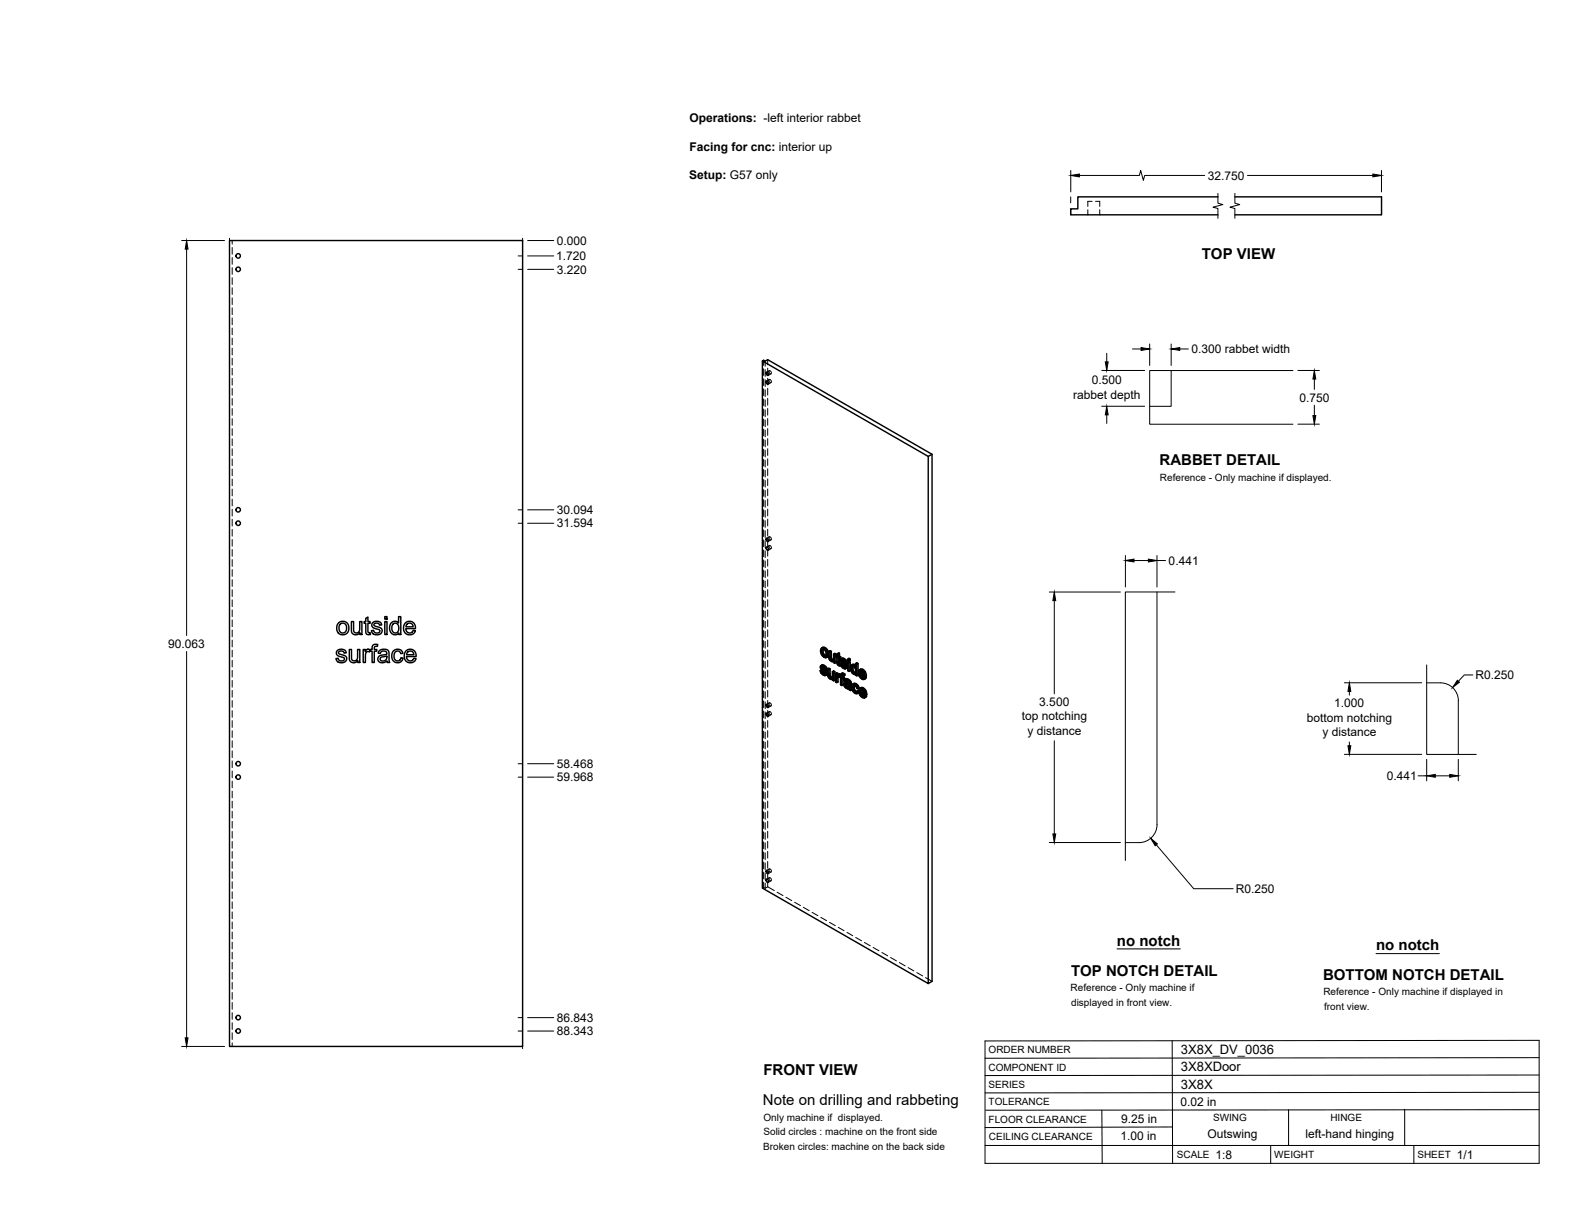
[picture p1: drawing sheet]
<svg xmlns="http://www.w3.org/2000/svg" width="559mm" height="432mm" viewBox="0 0 559 432" stroke-linecap="round" stroke-linejoin="round" font-family="sans-serif">
<!-- layer: Visible -->
<g fill="none" stroke="#000" stroke-width=".51">
<path d="M432.1 69.9h-49.7v4.2h-2.5v2.1h52.2M438.1 69.9h52.1v6.3h-52.1M81.4 85.3h104v286h-104zM270.5 128.1v187l58.8 33.9v-187.1M271.8 135.3l.7 .1 .1 .8-.6-.1zM271.8 132.1l.7 .2 .1 .8-.6-.1zM330.7 161.2l-1.4 .7-58.8-33.8 .4-.3 .6 .3 .9-.5 58.3 33.6v187l-1.4 .8M271.8 194.2l.7 .2 .1 .8-.6-.2zM271.8 191.1l.7 .1 .1 .9-.6-.2zM129.8 219.4l.7-.5v1.6h.8v.6h-.8v2.9l.3 .5h.5l.1 .6a1.14 1.14 0 0 1-1.3-.1 1.14 1.14 0 0 1-.3-1.2v-2.7h-.6v-.6h.6zM136.5 218.8h.8v.9h-.8zM119.7 230.8l.8-.4a1.7 1.7 0 0 1 2.4 1.2l-.8 .1a.93 .93 0 0 0-1-.9 .93 .93 0 0 0-.9 1.1l1 .4a1.53 1.53 0 0 1 1.8 1.8 2.03 2.03 0 0 1-2.1 1.1 2.03 2.03 0 0 1-1.7-1.5l.8-.1a1.08 1.08 0 0 0 1.1 1 1.08 1.08 0 0 0 1-1.1l-.4-.3a2.37 2.37 0 0 1-2.3-1.2z"/>
<path d="M120.2 220.9l.8-.4a2.33 2.33 0 0 1 2.8 2.8 2.33 2.33 0 0 1-3.7 1.3 2.95 2.95 0 0 1 .1-3.7zM120.6 221.5l.7-.4a1.73 1.73 0 0 1 1.7 1.8 1.73 1.73 0 0 1-1.7 1.7l-.3-.2a2.24 2.24 0 0 1-.4-2.9zM123.9 230.4h.8v2.6a1.14 1.14 0 0 0 1.2 1.5 1.14 1.14 0 0 0 1-1.6v-2.5h.8v4.7h-.7v-.7a1.64 1.64 0 0 1-2 .7 1.64 1.64 0 0 1-1.1-1.8zM124.7 220.5h.8v2.6a1.14 1.14 0 0 0 1.1 1.5 1.14 1.14 0 0 0 1-1.6v-2.5h.8v4.6h-.7v-.6a1.64 1.64 0 0 1-2 .7 1.64 1.64 0 0 1-1-1.8zM128.9 230.4h.7v.7a1.1 1.1 0 0 1 1.7-.5l.7-.2v-.4a1.33 1.33 0 0 1 .6-1.3 1.33 1.33 0 0 1 1.4 0l-.1 .6a.73 .73 0 0 0-1.1 .7v.4h.9v.7h-.9v4h-.8v-4h-.7v-.4l-.2 .6a.93 .93 0 0 0-1.1 0 .93 .93 0 0 0-.3 1l-.1 2.8h-.7zM132.2 221l.9-.5a1.7 1.7 0 0 1 2.3 1.2l-.7 .1a.96 .96 0 0 0-1-.8 .96 .96 0 0 0-.9 .9l.6 .4a1.95 1.95 0 0 1 2.2 1.3 1.94 1.94 0 0 1-1.9 1.6 1.94 1.94 0 0 1-1.9-1.4l.7-.2a1.08 1.08 0 0 0 1.2 1 1.08 1.08 0 0 0 1-1l-.4-.3a2.19 2.19 0 0 1-2.4-1.4zM134.5 231a2.1 2.1 0 0 1 3.5 .5l.3 3.6h-.8l-.2-.6a1.78 1.78 0 0 1-1.9 .7 1.78 1.78 0 0 1-1.4-1.6l.1-.2a1.76 1.76 0 0 1 1.7-1l.4-.1a.7 .7 0 0 0 1-.5 .7 .7 0 0 0-.8-.8 1.12 1.12 0 0 0-1.5 .9l-.7-.1zM135.1 233.3l2.1-.6a1.28 1.28 0 0 1-.7 1.7 1.28 1.28 0 0 1-1.6-.7zM136.5 220.5h.8v4.6h-.8zM138.8 221a1.7 1.7 0 0 1 2.6 .1v-2.3h.8v6.3h-.7v-.5l-.7 .5a2.21 2.21 0 0 1-2.3-.8 2.21 2.21 0 0 1-.2-2.4zM139.4 221.5l.4-.3a1.74 1.74 0 0 1 1.6 .9 1.74 1.74 0 0 1-.2 1.9 1.3 1.3 0 0 1-1.7 .4 1.3 1.3 0 0 1-.5-1.7zM139.6 231a1.96 1.96 0 0 1 3.3 .8l-.7 .1a1.29 1.29 0 0 0-1.7-.8 1.29 1.29 0 0 0-.7 1.8l.2 .9 .6 .6a1.18 1.18 0 0 0 1.6-1l.8 .1-.4 .9a2.14 2.14 0 0 1-2.8 .4 2.14 2.14 0 0 1-.8-2.7z"/>
<path d="M143.8 221.1a2.14 2.14 0 0 1 2.5-.4 2.14 2.14 0 0 1 1.1 2.3h-3.4l.1 .7a1.3 1.3 0 0 0 1.3 .9 1.3 1.3 0 0 0 1.2-.9l.8 .1-.3 .6a2.32 2.32 0 0 1-3.3 .3 2.32 2.32 0 0 1-.3-3.2zM144 231a2.15 2.15 0 0 1 2.6-.4 2.15 2.15 0 0 1 1 2.3h-3.4l.2 .7a1.29 1.29 0 0 0 1.2 .9 1.29 1.29 0 0 0 1.2-.9l.8 .1-.3 .6a2.32 2.32 0 0 1-3.2 .3 2.32 2.32 0 0 1-.4-3.2zM144.4 221.4l1.3-.3a1.23 1.23 0 0 1 .9 1.3h-2.6zM144.7 231.4l1.2-.4a1.27 1.27 0 0 1 .9 1.3h-2.5zM291 237.9l.8 1.4 .7 .4 .5-.1M291.2 236.2l.6-.3 .8 .3 .7 .6 .2 .7-.5 .3-.1-.6M291.6 231.2v-.5a.92 .92 0 0 1 1.1 0 .92 .92 0 0 1 .4 1l-.1 .9-.7 .2M291.6 237.7l-.6 .2 .4 .2M291.6 238.7l.5 .4 .4-.3M291.7 237.3l1 1 .5-.3M291.8 237.9l-.4 .2 .1 .4 .1 .2 .5-.3M291.8 235.9l-.7 .5v.7l1.6 1.9"/>
<path d="M291.8 236.6l-.3 .4 .5-.2M291.8 232.2l.5 .6 .5-.3M291.9 238l.8 .9M292 236.7l.6 .7M292 236.3l.5 .4 .5-.2M292 230.9l-.4 .3v.4l.2 .6 .4-.3M292 236.8l.6 .8 .4 .2M292 236.8h-.5M292.1 235.9l-.8 .3M292.1 230.4l.1 1.5 .8 .7M292.1 237l-.4 .3-.2-.3M292.3 230l.9 .9 .5-.2"/>
<path d="M292.4 236.1l-.4 .2-.4-.1M292.5 236.7l.4 .5 .4-.2M292.7 239l-.2 .2-.4-.1M292.7 238.3l.3 .4 .5-.3M292.8 229.8l-.5 .2-.8-.1M292.9 237.7l.7 1.2-.1 .4-.6 .4M293 238.7l.1 .5 .5-.3M293.1 239.2l-.1 .4 .5-.3M293.2 230.9l.4 1.4 .4-.3M293.4 233.1a1.7 1.7 0 0 1-2.2-1.6v-1.1l.3-.5 .9-.3 .7 .4 .7 .9 .2 1-.1 1-.7 .4M293.6 232.3l-.2 .8 .5-.2M293.6 237.3l.5 .3 .4-.3"/>
<path d="M294.1 231.1l.4 .3 .5-.3M294.1 237.6v2.2l.5-.2M294.1 239.8l.2 .4 .4-.2M294.5 231.4v2.2l.5-.3M294.5 233.6l.2 .4 .4-.3M294.7 234l.3 .3 .5-.3M295 234.3l.4 .1M295.4 234.4l.2-.1zM295.7 234.1l-.7-.6v-2.4l-.5-.3-.4 .3 .1 2.7 .6 .8 .6 .2 .4-.1M295.7 232.1l.5 .2 .4-.2M295.8 238.6v3l.4-.3v-3l-.4-.3-.5 .3v2l-.3 .3 .2-.1M295.8 234.7v.4l.4 .2"/>
<path d="M295.8 234.7l-.2 .1M296.2 232.3v3l.4-.2v-3l-.4-.3-.5 .3v2.1M296.2 238.3l-.4 .3-.5-.3M296.6 233l.3 .2 .2 2.6 .7 .5 .4-.2M296.9 232.4l-.3 .2 .3 .2v-.8l.9-.3v1.1l.5 .2v.4l-.5 .3v-.4M297.3 239.9l-.4 .2v.5l.4-.2M297.3 239.3v-.4l-.4-.2-.5 .3v3l.5 .2M297.3 238.9l-.5 .3-.4-.2M297.4 239.9l-.1 2.1-.4 .2v-1.6M297.4 240l.5 .2M297.4 240l-.5 .1M297.4 239.4l.4 .4"/>
<path d="M297.4 232v1l.4-.2M297.4 233l.4 .3 .5-.3M297.6 239.1l-.8 .5v-.4M297.6 235.7l.2 .1M297.8 233.7v1.4l.3 .4M297.8 231.7l-.9 .3M297.8 233.7l-.4-.3v2.1l.5-.3M297.8 239.8v.4M297.8 239.9l-.1 .4M297.8 235.8l.1 .5M297.9 239.2l.3 .3M297.9 239.2l-.9 .2"/>
<path d="M297.9 239.2l-.8 .2M297.9 235.4l-.5 .1M298.1 235.5l.7 1.4 .8 .4 .5-.1M298.1 235.5l-.6 .1M298.1 235.5h.1M298.1 235.7l-.3 .1M298.3 233.8l.6-.3 .7 .2 .6 .6 .4 .8-.5 .3-.1-.6M298.4 239.1l.9-.2 .5 .3-.1 .4-.4 .3 .1-.4M298.6 234.4h.5l1 1M298.7 235.3l-.6 .2 .4 .2M298.7 236.3l.5 .4 .4-.2M298.8 234.9l1 1 .5-.3"/>
<path d="M298.9 235.5l-.4 .2 .1 .4 .6-.1M298.9 233.5l-.6 .4-.1 .6 1.6 2.1M298.9 234.3l-.3 .4 .5-.3M298.9 238.8l-.6 .4-.1 .8-.4-.2 .4-.3M298.9 239.2l.5 .3 .4-.3M299 235.6l.8 .9M299.1 234.3l.6 .7M299.1 239.8l.5 .5v.4l-.4 .2v-.4M299.1 234l.6 .4 .4-.3M299.2 236.7l.4 .1M299.2 233.5l-.8 .3M299.3 234.6l-.5 .3-.2-.2"/>
<path d="M299.3 239.9l-.6-.3v.6l.4-.2M299.4 238.9l-.5 .3-.4-.1M299.6 233.7l-.5 .3-.4-.2M299.7 234.4l.3 .4 .4-.2M299.8 236.6l-.1 .2M299.8 235.9l.3 .4 .5-.3M300 235.3l.7 1.2-.1 .4-.6 .4M300.1 236.3l.1 .5 .5-.3M300.2 236.8l-.1 .4 .5-.3M300.8 235l.4 .2 .5-.2M300.8 233.8l.4 .3 .5-.3M301.2 234.1v.6l.5-.3v-.6l-.5-.2-.4 .2v.6l.4 .3"/>
<path d="M301.2 234.7l.5 .3v3l-.5 .2v-3M301.2 234.7l-.4 .3v3l.4 .2M302.1 236l.9-.3 .6 .3M302.4 236.5l.6 .1 .6 1-.1 1.1-.6 .1M302.4 238.3l.5 .5 .4-.2M302.4 236.5l-.2 .8M302.6 237l-.4 .3v.4l.2 .6 .4-.3M302.7 235.7l-.5 .2a2.01 2.01 0 0 0 1.3 3.4l.1-.1M302.7 236.5l.1 1.5 .7 .7M302.8 236.1l.4 .3M303.3 235.8l-.5 .3-.6-.2M303.6 235.4l.4 .3 .4-.3"/>
<path d="M303.6 239.2v.4l.4 .2M303.6 239.2l-.2 .1M304 235.7v4.1l.4-.2v-4.2l-.4-.2-.4 .2v1.5l-.4-.5 .4-.1M305.2 239.9l.6 .6 .4-.3M305.5 238.4l-.5 .2 1.5 .9-.5-1.1a.52 .52 0 0 0-.6-.3 .52 .52 0 0 0-.4 .5M305.5 238.1v.3l.8 .5M305.5 239.4l.9 .9M305.7 239.7l-.5 .2-.2-.9 1.9 1.2M305.8 237.8l.8 .9 .4-.3M306.2 237.5l-.4 .3-.9-.1M306.6 238.7l.3 1.3 .5-.2M271.8 253.1l.7 .2 .1 .8-.6-.2z"/>
<path d="M271.8 250l.7 .2 .1 .8-.6-.2zM294.3 240.2l.3 .3 .5-.2M294.6 240.5l.4 .1M295.3 240.4l-.7-.7-.1-2.4-.4-.2-.5 .2 .2 2.8 .7 .8h.9M295.4 240.9v.4l.4 .3M295.4 240.9l-.2 .1M297.8 240.2l.4 .2v2.6l.5 .2M298.7 240.2l.5 .3 .4-.2M299.1 240.9v2.1l-.4 .2v-2.6l.5 .3M299.6 242.4l.6-.3 .9 .3M299.7 241.1l.8-.3 1.3 .9 .4 3.1-.4 .2-.2-.4M299.9 242.9h.3a.74 .74 0 0 1 .8 .2 .74 .74 0 0 1 .1 .8l-.3 .1 .3-.1"/>
<path d="M300 243.5l.4 .4 .4-.3M300 242.8l-.2 .3M300.1 242.1l-.7 .5 .1 .8 .7 .8 1 .1 .1 .5 .5 .2M300.2 242.9l-.4 .2 .1 .3 .5-.1M300.3 242.9l.2 .5 .6 .4M300.3 241.6l-.4 .3a.75 .75 0 0 1 .8-.2 .75 .75 0 0 1 .5 .8v.3l-1.2-.4M300.3 241.6h.1M300.4 243.9l.4 .1M300.4 242.1l-.7 .2M300.5 240.8l-1 .5-.1 .2 .5 .4M300.6 241.3l.6 .4 .4-.3M301.1 241l-.5 .3-.6-.2"/>
<path d="M301.2 241.7l.3 .4 .4-.2M301.5 242.1l.1 .4 .4-.2M301.6 242.5v2.1l.5-.3M302.5 242.8l.7-.4 .6 .2 .7 .7 .3 .9-.4 .2-.4-.9M302.6 244l.2 1 .5-.2M302.8 245l.5 .6 .5-.3M303.1 243.8l-.5 .2 .1-.4a.65 .65 0 0 1 .7-.4 .65 .65 0 0 1 .5 .8l.5 .4M303.1 243.2l.1 1.4 .8 .8M303.2 242.4l-.5 .3a2.12 2.12 0 0 0 .5 3.2l.9 .2M303.4 242.9l.6 .6 .5-.2M303.8 242.6l-.4 .3-.7-.2M304 245.2l-.2 .5-.5-.1"/>
<path d="M304.7 245.4l-.6 .7 .6-.4M304.7 245.1l-.2-.1-.5 .2 .4 .3M305.4 246.5l.5 .6 .5-.3M305.6 244.9l-.5 .3 1.5 .8-.4-1a.53 .53 0 0 0-.7-.4 .53 .53 0 0 0-.4 .6M305.6 244.6v.3l.9 .5M305.7 245.9l.9 1M305.8 240.5l.4 .1M305.8 246.2l-.4 .3-.3-.9 2 1.1M305.9 244.3l.8 .9 .5-.2M305.9 247.1l.4 .1M306.3 244.1l-.4 .2-.9-.1M306.5 240.3l.4 .3 .5-.3"/>
<path d="M306.5 240.3l-.2 .2M306.6 246.8l.4 .4 .5-.3M306.6 246.8l-.2 .3M306.7 245.2l.4 1.4 .4-.3M306.8 240.1l-.3 .2M306.9 240l.5-.1v-.5l-.7-1.5-1-.6-.8 .4-.4 1.4 .6 1.2 1.1 .8 .5-.1 .2-.4M306.9 246.6l-.3 .2M307 240.1l.3 .4-.7 .5M307.1 246.6l.4-.2v-.7l-.8-1.3-.8-.5-.9 .3-.3 .9 .3 1.4 1.3 1.2 .4-.1 .3-.4M307.1 246.7l.4 .2-.1 .2-.6 .5M271.8 312l.7 .2 .1 .8-.6-.2zM271.8 308.9l.7 .2 .1 .8-.6-.2z"/>
<circle cx="84.5" cy="95.6" r=".79"/>
<circle cx="84.5" cy="90.8" r=".79"/>
<circle cx="84.5" cy="185.6" r=".79"/>
<circle cx="84.5" cy="180.9" r=".79"/>
<circle cx="84.5" cy="275.7" r=".79"/>
<circle cx="84.5" cy="271" r=".79"/>
<circle cx="84.5" cy="361.1" r=".79"/>
<circle cx="84.5" cy="365.8" r=".79"/>
</g>
<!-- layer: Hidden -->
<g fill="none" stroke="#000" stroke-width=".35">
<path d="M386 74.4v1.8M387.5 71.4h-1.5v1.8M388.7 71.4h1.5v1.8M390.2 74.4v1.8M82.4 85.3v1.3M82.4 87.8v2.4M82.4 91.4v2.4M82.4 95v2.3M82.4 98.5v2.4M82.4 102.1v2.4M82.4 105.7v2.4M82.4 109.2v2.4"/>
<path d="M82.4 112.8v2.4M82.4 116.4v2.4M82.4 120v2.3M82.4 123.5v2.4M82.4 127.1v2.4M82.4 130.7v2.4M82.4 134.3v2.3M82.4 137.8v2.4M270.9 127.8v1.8M270.9 130.9v2.3M270.9 134.4v2.4M270.9 138v2.4"/>
<path d="M271.5 128.1v1.9M271.5 131.1v2.4M271.5 134.7v2.4M271.5 138.3v2.4M272.4 127.6v1.9M272.4 130.6v2.4M272.4 134.2v2.4M272.4 137.8v2.4M272.9 134.7a.58 .58 0 0 1 .7 .3 .58 .58 0 0 1-.3 .7l-.4-.4zM272.9 131.6a.58 .58 0 0 1 .7 .3 .58 .58 0 0 1-.3 .7l-.4-.5zM272.9 134.6l-1 .6M272.9 131.5l-1 .6"/>
<path d="M273.6 135.7l-1.1 .6M273.6 132.6l-1.1 .6M82.4 141.4v2.4M82.4 145v2.3M82.4 148.5v2.4M82.4 152.1v2.4M82.4 155.7v2.4M82.4 159.3v2.3M270.9 141.6v2.3M270.9 145.1v2.4M270.9 148.7v2.4M270.9 152.3v2.4"/>
<path d="M270.9 155.9v2.3M270.9 159.4v2.4M271.5 141.9v2.4M271.5 145.4v2.4M271.5 149v2.4M271.5 152.6v2.4M271.5 156.2v2.3M271.5 159.7v2.4M272.4 141.4v2.3M272.4 144.9v2.4M272.4 148.5v2.4M272.4 152.1v2.4"/>
<path d="M272.4 155.6v2.4M272.4 159.2v2.4M82.4 162.8v2.4M82.4 166.4v2.4M82.4 170v2.4M82.4 173.5v2.4M82.4 177.1v2.4M270.9 163v2.4M270.9 166.6v2.4M270.9 170.1v2.4M270.9 173.7v2.4M270.9 177.3v2.4"/>
<path d="M271.5 163.3v2.4M271.5 166.9v2.3M271.5 170.5v2.3M271.5 174v2.4M271.5 177.6v2.4M272.4 162.8v2.4M272.4 166.3v2.4M272.4 169.9v2.4M272.4 173.5v2.4M272.4 177.1v2.4M82.4 180.7v2.4M82.4 184.3v2.3"/>
<path d="M82.4 187.8v2.4M82.4 191.4v2.4M82.4 195v2.4M82.4 198.5v2.4M270.9 180.8v2.4M270.9 184.4v2.4M270.9 188v2.4M270.9 191.6v2.4M270.9 195.1v2.4M270.9 198.7v2.4M271.5 181.2v2.3M271.5 184.7v2.4"/>
<path d="M271.5 188.3v2.4M271.5 191.9v2.4M271.5 195.5v2.3M271.5 199v2.4M272.4 180.6v2.4M272.4 184.2v2.4M272.4 187.8v2.4M272.4 191.4v2.3M272.4 194.9v2.4M272.4 198.5v2.4M272.9 193.6a.56 .56 0 0 1 .7 .3 .56 .56 0 0 1-.3 .7l-.4-.4zM272.9 190.5a.56 .56 0 0 1 .7 .3 .56 .56 0 0 1-.3 .7l-.4-.4z"/>
<path d="M272.9 193.5l-1 .6M272.9 190.4l-1 .6M273.6 194.6l-1.1 .6M273.6 191.5l-1.1 .6M82.4 202.1v2.4M82.4 205.7v2.4M82.4 209.3v2.3M82.4 212.8v2.4M82.4 216.4v2.4M82.4 220v2.4M270.9 202.3v2.4M270.9 205.8v2.4"/>
<path d="M270.9 209.4v2.4M270.9 213v2.4M270.9 216.6v2.3M271.5 202.6v2.4M271.5 206.2v2.4M271.5 209.7v2.4M271.5 213.3v2.4M271.5 216.9v2.4M272.4 202.1v2.3M272.4 205.7v2.3M272.4 209.2v2.4M272.4 212.8v2.4"/>
<path d="M272.4 216.4v2.3M272.4 219.9v2.4M82.4 223.5v2.4M82.4 227.1v2.4M82.4 230.7v2.4M82.4 234.3v2.3M82.4 237.8v2.4M270.9 220.1v2.4M270.9 223.7v2.4M270.9 227.3v2.4M270.9 230.9v2.3M270.9 234.4v2.4"/>
<path d="M270.9 238v2.4M271.5 220.5v2.3M271.5 224v2.4M271.5 227.6v2.4M271.5 231.2v2.4M271.5 234.7v2.4M271.5 238.3v2.4M272.4 223.5v2.4M272.4 227.1v2.4M272.4 230.7v2.3M272.4 234.2v2.4M272.4 237.8v2.4"/>
<path d="M291.4 237.7l.4 .9M291.5 236.4l-.5 .2M291.6 236.1l-.5 .2M291.6 230.7l-.5 .2M291.6 237.7l.3 .3M291.6 236.9l-.5 .2M291.7 235.9l-.2 .7 .7 1a1.05 1.05 0 0 1 .9 1.3h-.4l.4-.2M291.8 238.6l.7 .7 .8 .1M291.8 238.6l-.5 .2M291.8 237.8v.1M291.9 237.3l-.5 .3M291.9 232l.9 .9 .9 .1"/>
<path d="M291.9 236.6h-.1M291.9 232l-.5 .3M292 229.7l-.4 .8 .3 1.5M292 236.4l-.4 .2M292.2 230.2l-.1 .2M292.2 230.2l.7 .1 .6 .9v1l-.5 .4M292.2 230.2l-.4 .2M292.5 236.5l-.6 .2 .1-.3 .5 .1 .6 .8 .4 .2M292.5 239.3l-.4 .2M292.6 237.4l.3 .3M292.8 232.9l-.5 .3M292.8 230.2l-.5 .3"/>
<path d="M292.9 236.9l-.5 .2M293 239l-.4 .2M293 238.4l-.5 .2M293.1 237.3l-.5 .3M293.1 239.5l-.5 .2M293.3 232.5l-.4 .3M293.3 230.8l-.4 .3M293.4 233.1l-.4 .3M293.5 231.8l-.4 .3M294.1 237.1v2.1l.2 .9 .7 .6 .8-.1v.5l.4 .2M294.1 239.4l-.4 .3M294.3 239.9l-.5 .3"/>
<path d="M294.5 230.8l.1 2.8 .8 .8h.8v.4l.4 .3M294.5 233.2l-.4 .3M294.7 233.7l-.5 .2M295 234.1l-.5 .2M295.4 234.4l-.4 .3M295.8 238l-.1 2-.4 .4M296 234.1l-.4 .3M296.1 234l-.5 .3 .3-.2M296.2 231.8v2l-.5 .3M296.2 234.8l-.4 .3M296.2 234.4l-.4 .3 .3-.2M296.9 238.7v3l.4 .3"/>
<path d="M297.1 232.3l-.2 .1M297.3 239.4l-.5 .2M297.4 231.8v.7l-.3-.2v.4l.3 .2v2.2l.2 .5 .7 .5-.2-.6M297.4 232.5l-.8 .5v-.4M297.4 232.9l-.5 .3M297.4 239.8l-.1 .1M297.5 235.3l-.5 .2M297.5 239.2l-.2 .1M297.6 239.6l-.5 .3M297.6 235.6l-.4 .3M297.8 239.7l-.4 .2 .3-.3 .5 .4 .1-.3 .4 .4v2.6l.4 .3M297.8 233.2l-.4 .2"/>
<path d="M298 235.9l-.4 .3M298.3 233.4l-.5-.2v.5M298.3 239.6l-.5 .2M298.3 239.5h-.1M298.3 239.9l-.5 .3M298.3 239.7l-.5 .2M298.3 235.6l-.2 .1M298.3 236.1h-.1M298.5 235.3l.4 .9M298.6 234l-.4 .3M298.7 239.7l-.5 .3M298.7 233.7l-.5 .2"/>
<path d="M298.7 235.3l.3 .3M298.7 234.5l-.4 .2M298.7 239l-.4 .2M298.8 233.6l-.2 .6 .7 1a1.13 1.13 0 0 1 .9 1.3h-.4l.4-.2M298.8 238.8l-.1 .9-.5-.2M298.9 236.2l.9 .8h.6M298.9 236.2l-.5 .3M299 235.4l-.1 .1M299 234.9l-.5 .3M299 234.2l-.1 .1M299.1 234.3a.33 .33 0 0 1 .2-.4 .33 .33 0 0 1 .4 .3l.5 .8 .4 .1M299.1 234l-.4 .3"/>
<path d="M299.2 234l-.5 .3M299.2 239.4l-.5 .2M299.5 239.4l-.5 .3M299.6 234.1l-.5 .3M299.6 236.9l-.4 .2M299.7 235l.3 .3M299.7 239.6l-.5-.2-.1 .4M300 234.5l-.4 .2M300.1 236.6l-.4 .2M300.1 236l-.4 .2M300.2 235l-.5 .2M300.2 237.1l-.5 .2"/>
<path d="M301.2 234.7v3l.5 .3M301.2 233.6v.5l.5 .3M301.2 237.7l-.4 .3M301.2 234.1l-.4 .3M302.2 236.8l-.5 .2M302.3 236l-.4 .3M302.3 237.7l-.4 .2M302.5 235.8l-.3 .6v.9a1.48 1.48 0 0 0 1.8 1.7v.3l.4 .3M302.7 238.5l-.4 .2M302.8 236.3l-.1 .2M302.8 236.3h.5l.6 .8 .1 1.2-.5 .4M302.8 236.3l-.4 .2"/>
<path d="M302.9 236.2l-.5 .3M303.3 239l-.4 .2M303.3 236.3l-.4 .2M303.7 236.2l-.1 .1M303.8 236.9l-.4 .2M303.8 238.6l-.4 .2M304 235.2v1.4l-.4-.6M304 236.6l-.4 .3M304 239l-.4 .2M304 239.3l-.4 .3M304 237.9l-.4 .2M305 238.4l-.5 .3"/>
<path d="M305.3 237.4l-.3 1 .3 1.3 .9 1 .9 .1M305.3 239.7l-.4 .3M305.4 238.8l-.4 .2M305.5 239.4l-.1-.6 2 1.1M305.7 237.9l-.2 .2M305.7 237.9l.9 .4 .3 .9-.6-.3M305.7 237.9l-.5 .2M306.2 237.9l-.4 .3M306.7 238.5l-.4 .3M306.9 239.2l-.4 .3M82.4 241.4v2.4M82.4 245v2.4"/>
<path d="M82.4 248.6v2.3M82.4 252.1v2.4M82.4 255.7v2.4M82.4 259.3v2.4M270.9 241.6v2.3M270.9 245.2v2.3M270.9 248.7v2.4M270.9 252.3v2.4M270.9 255.9v2.3M270.9 259.4v2.4M271.5 241.9v2.4M271.5 245.4v2.4"/>
<path d="M271.5 249v2.4M271.5 252.6v2.4M271.5 256.2v2.4M271.5 259.7v2.4M272.4 241.4v2.4M272.4 244.9v2.4M272.4 248.5v2.4M272.4 252.1v2.4M272.4 255.7v2.3M272.4 259.2v2.4M272.9 252.5a.56 .56 0 0 1 .7 .3 .56 .56 0 0 1-.3 .8l-.4-.5zM272.9 249.4a.58 .58 0 0 1 .7 .3 .58 .58 0 0 1-.3 .8l-.4-.5z"/>
<path d="M272.9 252.5l-1 .6M272.9 249.4l-1 .5M273.6 253.6l-1.1 .6M273.6 250.5l-1.1 .5M294.6 240.3l-.5 .3M295 240.7l-.5 .2M295.4 240.4l-.2 .1M295.6 240.3l-.5 .3M295.7 240.2l-.5 .3M295.8 241.1l-.4 .2M295.8 240.6l-.4 .3M296.9 241.7l-.5 .3"/>
<path d="M298.7 242.7l-.5 .3M298.7 240.1l-.5 .3M299.1 240.4l-.4 .2M299.6 240.7l-.5-.3v.5M299.8 242.6l-.4 .2M299.9 241.3l-.5 .2M299.9 242.3l-.5 .2M300 242.1l-.2 .5 .2 .8 .9 .7h.8l.1 .4M300 243.4l-.4 .2M300.1 240.9l-.5 .2M300.1 240.9l-.2 .4 .5 .1a.98 .98 0 0 1 1.2 1.1l-.5-.1M300.2 242.9l.4-.3a.75 .75 0 0 1 .8 .2 .75 .75 0 0 1 .1 .8l-.4 .2"/>
<path d="M300.4 242.6l-.4 .2 .3-.1M300.5 242.6l-.4 .2M300.5 241.3l-.4 .2M300.7 244l-.5 .2M301 241.4l-.5 .3M301.2 244.2l-.5 .2M301.3 243.8l-.2 .1M301.5 241.9l-.4 .2M301.5 243.6l-.5 .4M301.6 242.9l-.4 .3M301.6 242.5l-.4 .3M301.6 242.4l-.4 .3"/>
<path d="M301.7 244.1l-.5 .2M301.8 244.5l.4 .3M301.8 244.5l-.5 .3M302.6 243.5l-.4 .3M302.7 242.7l-.4 .3M302.9 244.9l-.4 .2M303 242.5l-.4 .8 .3 1.6 .8 .8 .8 .2M303.1 243.2a.68 .68 0 0 1 .8-.2 .68 .68 0 0 1 .4 .7l.5 .5M303.3 243l-.5 .3M303.8 245.7l-.4 .3M303.8 243l-.4 .3M304 245.4h.2"/>
<path d="M304.2 243.4l-.5 .3M304.2 245.4l-.4 .3M304.4 244l-.4 .2M304.5 245l-.3 .4M304.7 245.1l.2 .2-.2 .4M304.9 245.3l-.2 .1M305.1 245l-.4 .2M305.5 244l-.4 .8 .4 1.5 .8 .9 .9 .2M305.5 246.3l-.5 .2M305.6 245.3l-.5 .3M305.7 245.9l-.1-.6 1.9 1.1M305.8 244.4l-.2 .2"/>
<path d="M305.8 244.4l.8 .3 .4 1.1-.5-.4M305.8 244.4l-.4 .3M306.2 240.7l-.4 .2M306.3 244.5l-.4 .3M306.3 247.2l-.4 .3M306.4 240.3h.2M306.6 246.9h.2M306.7 240.3l-.4 .2 .3-.2M306.8 246.9l-.4 .2M306.9 245.1l-.5 .3M306.9 240l-.1 .1M307 240.8l-.5 .3"/>
<path d="M307 240.1l-.4 .2M307 245.8l-.4 .2M307 246.6h-.1M307.1 247.4l-.5 .3M307.1 246.7l-.3 .2M82.4 262.8v2.4M82.4 266.4v2.4M82.4 270v2.4M82.4 273.6v2.3M82.4 277.1v2.4M270.9 263v2.4M270.9 266.6v2.4"/>
<path d="M270.9 270.2v2.3M270.9 273.7v2.4M270.9 277.3v2.4M271.5 263.3v2.4M271.5 266.9v2.4M271.5 270.5v2.3M271.5 274v2.4M271.5 277.6v2.4M272.4 262.8v2.4M272.4 266.4v2.4M272.4 269.9v2.4M272.4 273.5v2.4"/>
<path d="M272.4 277.1v2.4M82.4 280.7v2.4M82.4 284.3v2.4M82.4 287.8v2.4M82.4 291.4v2.4M82.4 295v2.4M82.4 298.6v2.3M270.9 280.9v2.4M270.9 284.4v2.4M270.9 288v2.4M270.9 291.6v2.4M270.9 295.1v2.4"/>
<path d="M270.9 298.7v2.4M271.5 281.2v2.3M271.5 284.8v2.3M271.5 288.3v2.4M271.5 291.9v2.4M271.5 295.5v2.3M271.5 299v2.4M272.4 280.6v2.4M272.4 284.2v2.4M272.4 287.8v2.4M272.4 291.4v2.4M272.4 294.9v2.4"/>
<path d="M272.4 298.5v2.4M82.4 302.1v2.4M82.4 305.7v2.4M82.4 309.3v2.4M82.4 312.8v2.4M82.4 316.4v2.4M82.4 320v2.4M270.9 314.8l.6 .4M270.9 302.3v2.4M270.9 305.9v2.4M270.9 309.4v2.4M270.9 313v1.8"/>
<path d="M270.9 314.8l-.4 .3M271.5 302.6v2.4M271.5 306.2v2.4M271.5 309.8v2.3M271.5 313.3v1.9M272.4 314.6l-.9 .6M272.4 302.1v2.4M272.4 305.7v2.3M272.4 309.2v2.4M272.4 312.8v1.8M272.4 314.6l2.3 1.4M272.9 311.4a.58 .58 0 0 1 .7 .4 .58 .58 0 0 1-.3 .7l-.4-.5z"/>
<path d="M272.9 308.3a.58 .58 0 0 1 .7 .4 .58 .58 0 0 1-.3 .7l-.4-.5zM272.9 311.4l-1 .6M272.9 308.3l-1 .6M273.6 312.5l-1.1 .6M273.6 309.4l-1.1 .6M275.7 316.6l2.1 1.2M278.8 318.3l2.1 1.2M82.4 323.6v2.3M82.4 327.1v2.4M82.4 330.7v2.4M82.4 334.3v2.4M82.4 337.9v2.3"/>
<path d="M281.9 320.1l2.1 1.2M285 321.9l2.1 1.2M288.1 323.7l2.1 1.2M291.2 325.5l2.1 1.2M294.3 327.3l2.1 1.1M297.4 329l2.1 1.2M300.5 330.8l2.1 1.2M303.6 332.6l2.1 1.2M306.7 334.4l2.1 1.2M309.8 336.2l2 1.2M312.9 337.9l2.1 1.2M316 339.7l2.1 1.2"/>
<path d="M82.4 341.4v2.4M82.4 345v2.4M82.4 348.6v2.3M82.4 352.1v2.4M82.4 355.7v2.4M82.4 359.3v2.4M319.1 341.5l2 1.2M322.2 343.3l2 1.2M325.3 345.1l2 1.2M328.4 346.9l2.3 1.3M82.4 362.9v2.4M82.4 366.4v2.4"/>
<path d="M82.4 370v1.3"/>
</g>
<!-- layer: Reference -->
<g fill="none" stroke="#000" stroke-width=".35">
<path d="M379.9 69.9v2.1M379.9 74.1v2.1M490.2 69.9v2.1M490.2 74.1v2.1M81.4 84.5v.8h.8M183.8 90.8h1.6M183.8 95.6h1.6M185.4 84.5v.8h-.8M415.5 131.5v12.7h-7.6M458.7 131.5h-50.8v19h50.8M183.8 180.9h1.6M183.8 185.7h1.6"/>
<path d="M410.5 210v82.6a6.4 6.4 0 0 1-6.4 6.4h-4.8M416.9 210h-17.6v95.3M506.2 235.9v31.8h17.6M506.2 242.3a13 13 0 0 1 7.8 .7 6.3 6.3 0 0 1 3.4 5.6v19.1M183.8 271h1.6M183.8 275.7h1.6M81.4 370.5v.8h.8M183.8 365.8h1.6M183.8 361.1h1.6M184.6 371.3h.8v.8"/>
</g>
<!-- layer: Hidden Narrow -->
<path d="M292.5 237.9l-.4 .3M294.1 239l-.5 .2M294.5 232.7l-.4 .3M295.8 239.7l-.5 .2M296.2 233.4l-.5 .3M297.4 234.6l-.5 .3M298.7 239.4l-.5 .3M299.1 239.7h.1M299.7 235.5l-.5 .3M300.9 242.7l-.4 .3M301.6 243.1l-.4 .3" fill="none" stroke="#000" stroke-width=".35"/>
<!-- layer: Visible Narrow -->
<path d="M292.5 237.4l-.4 .2M294.5 239l-.4 .3M295 232.8l-.5 .2M297.8 234.9l-.4 .3M299.1 239.7l-.4 .3M299.6 235l-.4 .2M300.8 242.3l-.4 .2M302.1 242.7l-.5 .3M302.1 243.4l-.5 .3" fill="none" stroke="#000" stroke-width=".35"/>
<!-- layer: Titleblock -->
<g fill="none" stroke="#000" stroke-width=".36">
<path d="M349.5 369.3l196.6-.2v43.7h-196.6zM415.9 369.3l.1 43.5M546.1 375.3l-196.6 .2M390.9 393.9l.2 18.9M416 399.9l-66.5 .2M457.2 393.7v12.7M498.4 393.6v12.7M546.1 393.7l-196.3 .2M546.1 387.6l-196.6 .2M546.1 381.4l-196.6 .2M349.5 406.4h196.6M450.8 406.4v6.4"/>
<path d="M501.6 406.4v6.4"/>
</g>
<!-- layer: FD_Dimensions -->
<g fill="none" stroke="#000" stroke-width=".35">
<path d="M379.9 60.5v7.6M382.9 62.3h21.3l.5-1.8 1 3.5 .4-1.7h21.3M442.6 62.3h44.5M490.1 60.5v7.6M64.4 85.3h15.3M66.2 88.4v137.1M187.2 85.3h9.3M187.2 90.8h9.3M187.2 95.6h9.3M390.9 131.4h15.2M392.7 125.3v3.1M401.8 123.8h3.1"/>
<path d="M407.9 122v7.7M415.5 122v7.7M418.6 123.8h3M460.5 131.4h7.6M466.3 134.5v3.7M390.9 144.1h15.2M392.7 147.2v3M460.5 150.5h7.6M466.3 143.8v3.6M187.2 180.9h9.3M187.2 185.7h9.3M399.3 197.1v11.2"/>
<path d="M402.3 198.9h5.1M410.5 197.1v11.2M410.5 198.9h3M372.3 210.1h25.2M374.1 213.1v33.1M66.2 231.1v137.1M522.6 239.5h-3.1l-2.1 2.2M477 242.3h27.4M478.7 245.3v1.3M187.2 271h9.3M187.2 275.7h9.3M374.1 262.8v33.1"/>
<path d="M477 267.7h27.4M478.7 263.3v1.3M503.1 275.3h3.1M506.2 269.4v7.7M509.2 275.3h5.1M517.4 269.4v7.7M372.3 298.9h25.2M410.3 299.7l13.2 15.6h14M64.4 371.3h15.3M187.2 361.1h9.3M187.2 365.8h9.3"/>
</g>
<g fill="#000" stroke="#000" stroke-width=".35">
<path d="M379.9 62.3l3-.6v1.1zM487.1 61.7l3 .6-3 .5zM66.2 85.3l.5 3.1h-1zM392.2 128.4h1l-.5 3zM404.9 123.3l3 .5-3 .5zM415.5 123.8l3.1-.5v1zM466.3 131.4l.5 3.1h-1zM392.7 144.1l.5 3.1h-1zM465.8 147.4h1l-.5 3.1zM399.3 198.9l3-.5v1zM407.4 198.4l3.1 .5-3.1 .5zM374.1 210.1l.5 3h-1.1z"/>
<path d="M478.7 242.3l.6 3h-1.1zM517.1 241.4l.7 .7-2.4 1.8zM478.2 264.6h1.1l-.6 3.1zM506.2 275.3l3-.5v1zM514.3 274.8l3.1 .5-3.1 .5zM373.5 295.9h1.1l-.5 3zM408.3 297.4l2.3 2-.7 .7zM65.7 368.2h1l-.5 3.1z"/>
</g>
<!-- layer: Break Lines -->
<path d="M432.1 68.6v3.5l1.8 .5-3.5 .9 1.7 .5v3.5M438.1 68.6v3.5l1.8 .5-3.5 .9 1.7 .5v3.5" fill="none" stroke="#000" stroke-width=".35"/>
<!-- layer: Notes -->
<path d="M396.3 336.7h22.5M488.2 338.3h22.5" fill="none" stroke="#000" stroke-width=".35"/>
<g font-size="5.3">
<text x="426.4" y="92.1">TOP VIEW</text>
<text x="411.4" y="165.1">RABBET DETAIL</text>
<text x="396.3" y="335.5">no notch</text>
<text x="488.2" y="337.2">no notch</text>
<text x="380" y="346.1">TOP NOTCH DETAIL</text>
<text x="469.4" y="347.5">BOTTOM NOTCH DETAIL</text>
<text x="270.9" y="381.4">FRONT VIEW</text>
<text x="270.7" y="392.2">Note on drilling and rabbeting</text>
</g>
<g font-size="4.6">
<text x="419" y="373.8">3X8X_DV_0036</text>
<text x="419" y="380.1">3X8XDoor</text>
<text x="419" y="386.2">3X8X</text>
</g>
<g font-size="4.3">
<text x="244.6" y="43.2">Operations: -left interior rabbet</text>
<text x="244.6" y="53.4">Facing for cnc: interior up</text>
<text x="244.5" y="63.6">Setup: G57 only</text>
<text x="428.5" y="63.7">32.750</text>
<text x="197.5" y="86.8">0.000</text>
<text x="197.3" y="92.3">1.720</text>
<text x="197.5" y="97.1">3.220</text>
<text x="422.7" y="125.3">0.300 rabbet width</text>
<text x="387.3" y="136.4">0.500</text>
<text x="380.7" y="141.5">rabbet depth</text>
<text x="461" y="142.5">0.750</text>
<text x="197.5" y="182.4">30.094</text>
<text x="197.5" y="187.2">31.594</text>
<text x="414.6" y="200.4">0.441</text>
<text x="59.7" y="229.8">90.063</text>
<text x="523.5" y="241">R0.250</text>
<text x="368.7" y="250.5">3.500</text>
<text x="473.3" y="251">1.000</text>
<text x="362.6" y="255.6">top notching</text>
<text x="463.6" y="256">bottom notching</text>
<text x="364.5" y="260.7">y distance</text>
<text x="469.2" y="261.1">y distance</text>
<text x="197.5" y="272.5">58.468</text>
<text x="197.5" y="277.2">59.968</text>
<text x="492" y="276.8">0.441</text>
<text x="438.4" y="316.8">R0.250</text>
<text x="197.6" y="362.6">86.843</text>
<text x="197.6" y="367.3">88.343</text>
<text x="418.8" y="392.4">0.02 in</text>
<text x="397.8" y="398.3">9.25 in</text>
<text x="397.5" y="404.3">1.00 in</text>
<text x="428.4" y="403.6">Outswing</text>
<text x="463.1" y="403.8">left-hand hinging</text>
<text x="431.3" y="411.1">1:8</text>
<text x="516.9" y="411.1">1/1</text>
</g>
<g font-size="3.5">
<text x="411.5" y="170.7">Reference - Only machine if displayed.</text>
<text x="379.9" y="351.7">Reference - Only machine if</text>
<text x="469.5" y="353.1">Reference - Only machine if displayed in</text>
<text x="380" y="356.8">displayed in front view.</text>
<text x="469.8" y="358.2">front view.</text>
<text x="350.8" y="373.6">ORDER NUMBER</text>
<text x="350.8" y="379.9">COMPONENT ID</text>
<text x="350.8" y="386.1">SERIES</text>
<text x="350.8" y="392.2">TOLERANCE</text>
<text x="270.9" y="397.7">Only machine if displayed.</text>
<text x="350.8" y="398.4">FLOOR CLEARANCE</text>
<text x="430.4" y="397.8">SWING</text>
<text x="472" y="397.7">HINGE</text>
<text x="270.8" y="407.9">Broken circles: machine on the back side</text>
<text x="270.9" y="402.8">Solid circles : machine on the front side</text>
<text x="350.8" y="404.4">CEILING CLEARANCE</text>
<text x="417.5" y="410.9">SCALE</text>
<text x="452.1" y="410.9">WEIGHT</text>
<text x="502.9" y="410.9">SHEET</text>
</g>
</svg>
